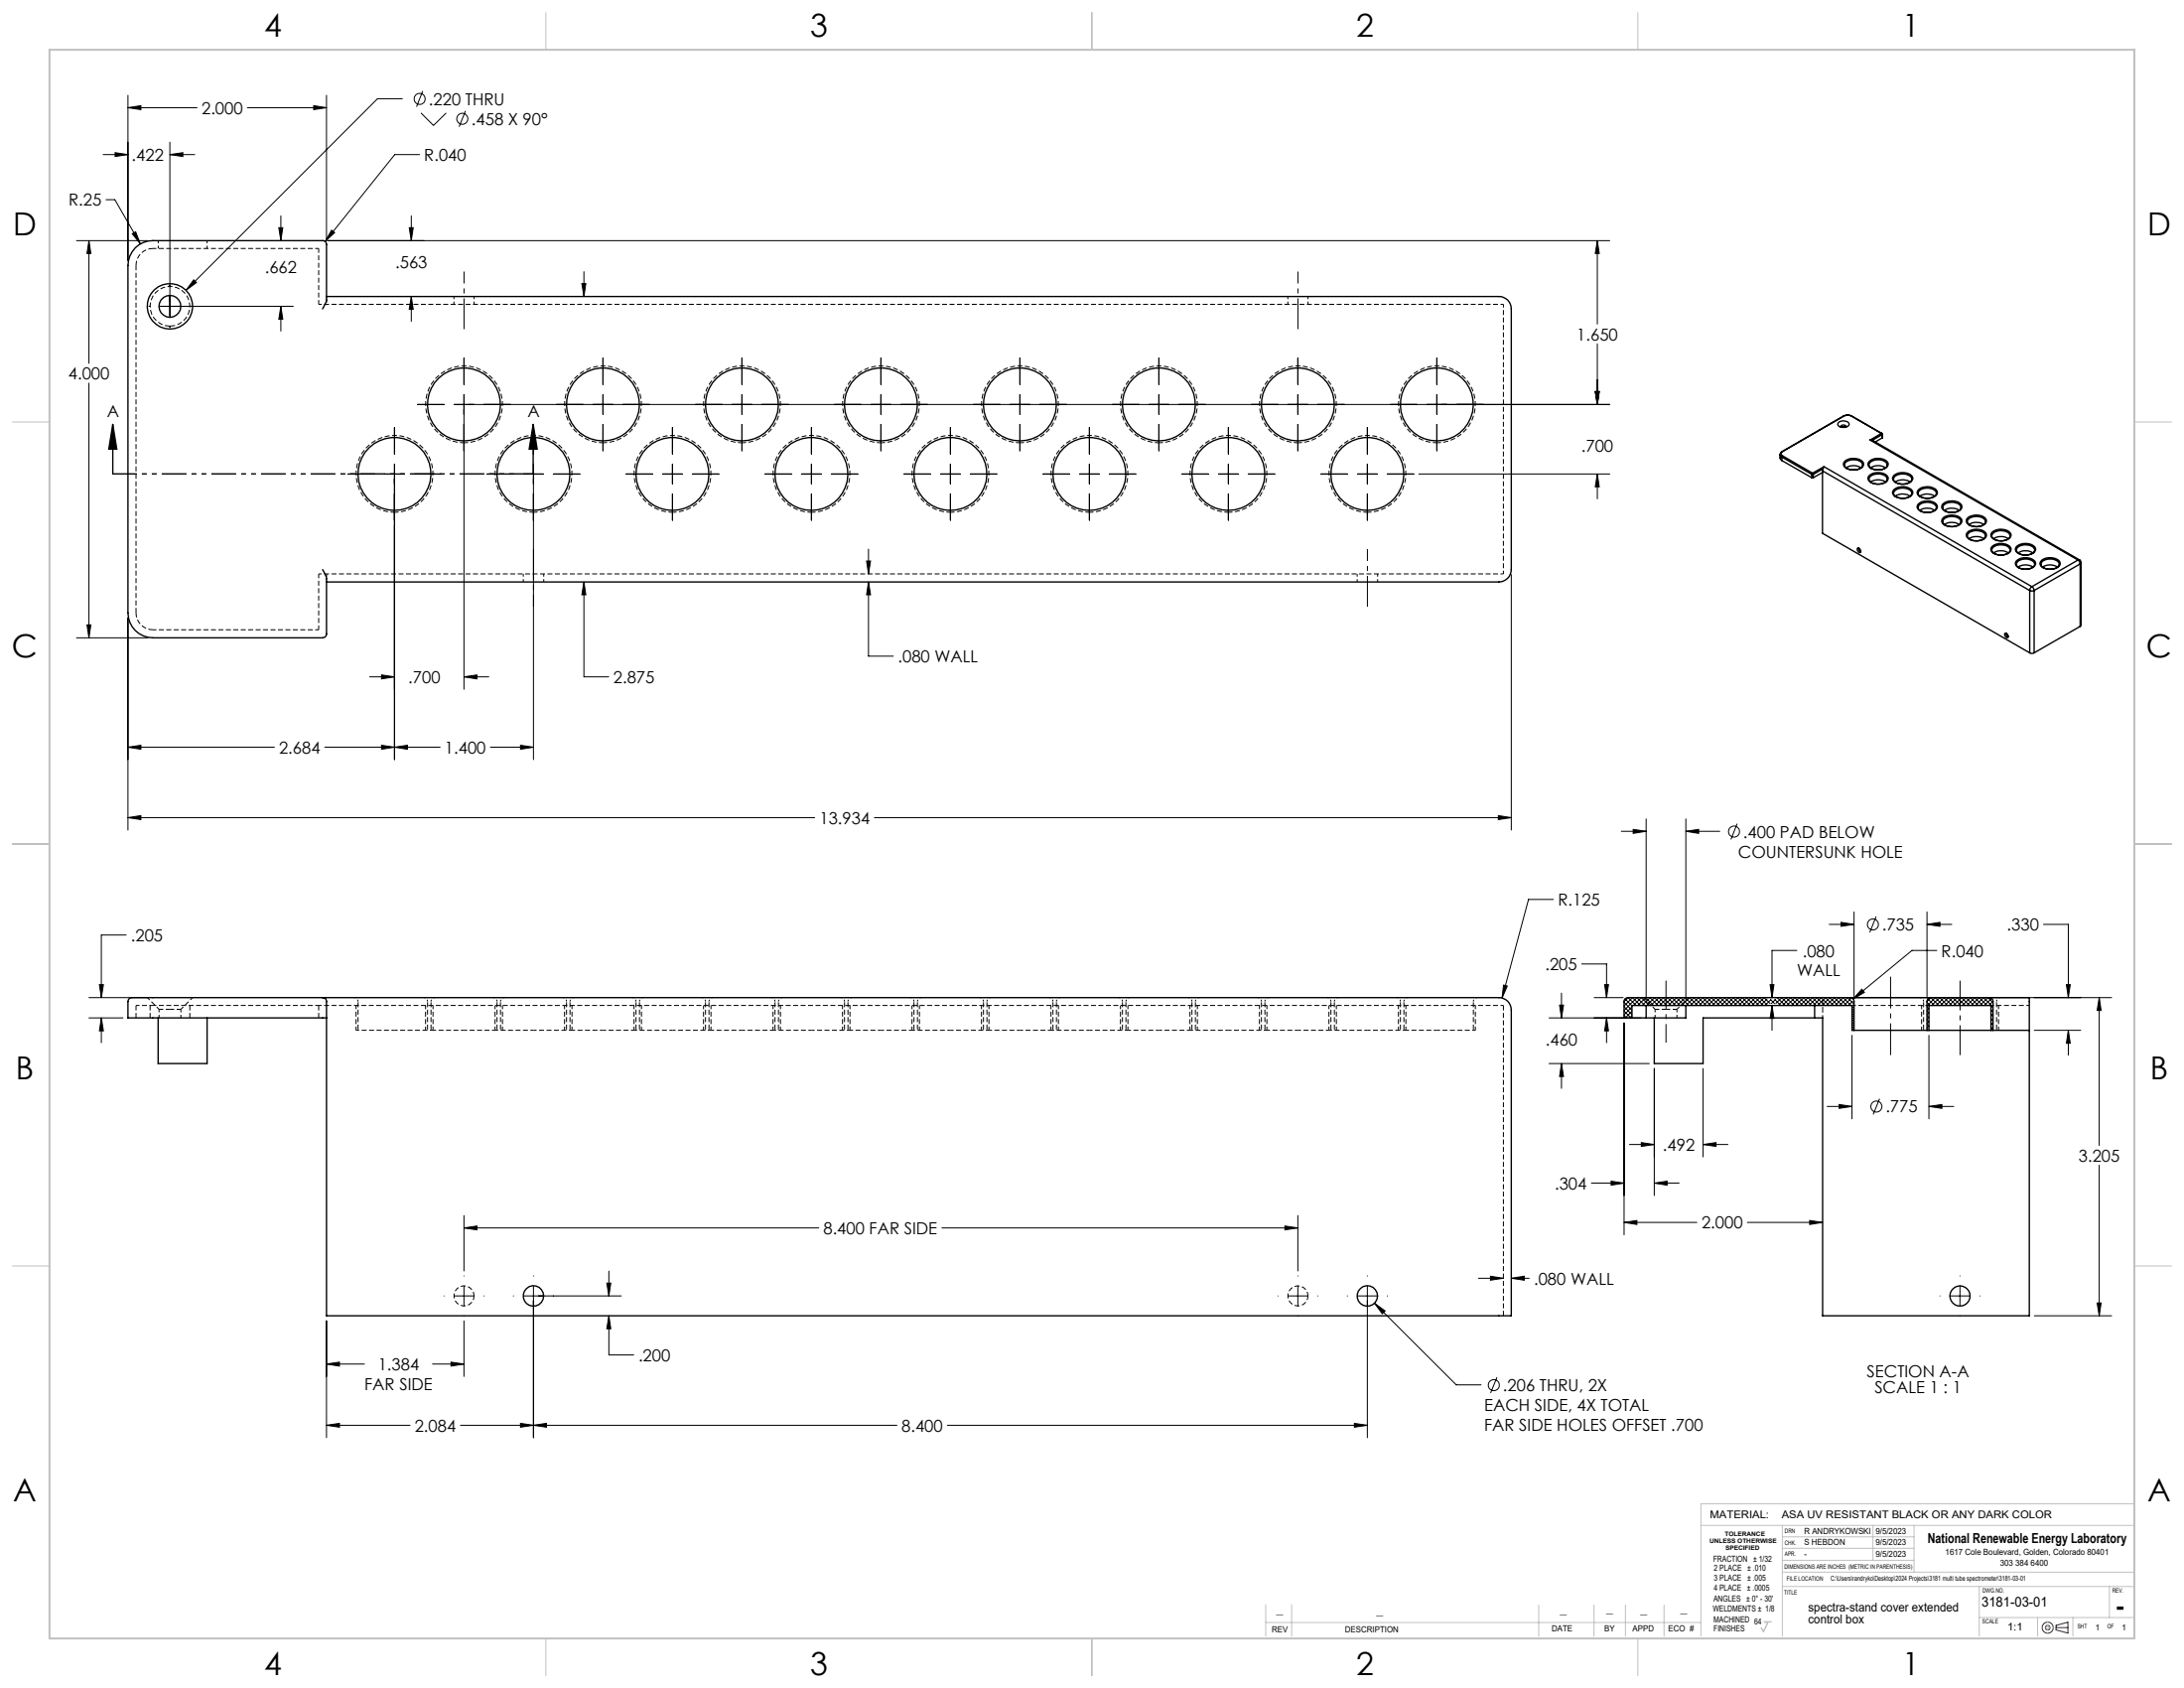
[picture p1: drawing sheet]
<svg xmlns="http://www.w3.org/2000/svg" width="559mm" height="432mm" viewBox="0 0 559 432" stroke-linecap="round" stroke-linejoin="round" font-family="sans-serif">
<g fill="none" stroke="#000" stroke-width=".35">
<path d="M82.5 79l1-2.3v-14.2a.96 .96 0 0 0-1-.9h-43.4a6.3 6.3 0 0 0-6.4 6.3v88.9a6.4 6.4 0 0 0 6.4 6.4h43.4a1.02 1.02 0 0 0 1-1.1v-14.1v-.5l-1-1.8M83.5 75.8h300a3.1 3.1 0 0 1 3.2 3.2v66.7a3.2 3.2 0 0 1-3.2 3.2h-300M28.9 108.5l1 6.4h-2.1zM28.9 108.5v12.7M136.4 108.5l1 6.4h-2zM136.4 108.5v12.7M455.4 116.3l.1 1 .4 .5M455.4 116.3l.5 .6M455.9 116.9l7.7 4.5M455.9 117.8l7.7 4.4M455.9 116.9v.9M456 115.5l-.6 .8"/>
<path d="M456 115.5h.1M456.1 115.5a.55 .55 0 0 0-.4 .6 .55 .55 0 0 0 .4 .5M456.1 116.6l-.2 .3M456.1 116.6l7.7 4.4M466.4 119.9l-.1 .5M466.4 119.9l-2.5 1.5M466.7 119.4l-.3 .5M466.7 119.4l53.2 30.7M466.7 119.4l-2.9 1.6M470.4 108.1a1.82 1.82 0 0 1 2.7 .4 1.71 1.71 0 0 1-2.8 .3zM471 109.3a.69 .69 0 0 1 .7-.6 .69 .69 0 0 1 .6 .6M471.2 109.3h1"/>
<path d="M471.7 106.4a2.4 2.4 0 0 1 2.1 0M471.7 106.4h.1M471.7 106.4l-15.7 9.1M471.8 106.4a2.17 2.17 0 0 1 1.9 0M471.8 106.4l-15.7 9.1M472 118a3.5 3.5 0 0 1 4.8 .4 1.81 1.81 0 0 1-2.1 1.8 2.78 2.78 0 0 1-3-1.2v-.5zM472.1 118.4a3.3 3.3 0 0 1 4.3 .1 .93 .93 0 0 1-.7 1.4 3 3 0 0 1-3.8-.8zM472.4 119.7a3.4 3.4 0 0 1 3.7 0M473.7 106.4h.1M473.7 106.4l7.7 4.5M473.8 106.4l7.7 4.5M478.3 118a3.5 3.5 0 0 1 4.8 .4 1.55 1.55 0 0 1-1.7 1.8 3 3 0 0 1-3.4-1.2v-.5z"/>
<path d="M478.5 112.6l53.2 30.7M478.6 118.2a3 3 0 0 1 4.2 .5 1.11 1.11 0 0 1-1.2 1.4 2.64 2.64 0 0 1-3.4-1.1zM478.6 119.7a3.4 3.4 0 0 1 3.8 0M478.8 119.5v.3M479 112.6l53.1 30.6M481.4 110.9l.1 .3M481.4 110.9h.1M481.4 110.9l-2.9 1.7M481.5 110.9l.1 .2M481.5 111.2l-2.5 1.4h-.5M481.5 112l-1.7 1.1M481.5 111.2v.8"/>
<path d="M481.6 111.1l-.1 .9M481.6 111.1l-.1 .1M463.6 121.4h.3M463.6 122.2h.3M463.6 121.4v.8M463.8 121l.1 .4M463.8 121l-.2 .4M463.9 121.4v.8M466.3 120.4l53 30.7M466.3 120.4v16l53 30.6M466.3 120.9l-2.4 1.3M478.3 121.6a3.7 3.7 0 0 1 4.6 .2 1.26 1.26 0 0 1-1.1 1.9 3.1 3.1 0 0 1-3.8-1.1v-.5z"/>
<path d="M478.6 121.8a3 3 0 0 1 4.2 .5 1.09 1.09 0 0 1-1.2 1.3 2.59 2.59 0 0 1-3.4-1zM478.6 123.3a3.4 3.4 0 0 1 3.8 0M478.8 123.2v.2M484.5 126.2a2.4 2.4 0 0 1 3.1-1.2 1.21 1.21 0 0 1 1.2 .4 1.21 1.21 0 0 1 .1 1.3 3.3 3.3 0 0 1-4.4-.2v-.3M484.5 122.6a2.47 2.47 0 0 1 3.1-1.3 1.41 1.41 0 0 1 1.5 1.5 3.1 3.1 0 0 1-4.6 0v-.2M484.5 121.6a3.7 3.7 0 0 1 4.7 .2 1.48 1.48 0 0 1-1.5 2 3 3 0 0 1-3.4-1.2v-.5zM484.5 125.3a3.5 3.5 0 0 1 4.8 .4 1.72 1.72 0 0 1-2 1.8 2.58 2.58 0 0 1-3.1-1.5zM484.9 126.9a3.4 3.4 0 0 1 3.8 0M484.9 123.3a3.4 3.4 0 0 1 3.8 0M490.9 125.3a3.4 3.4 0 0 1 4.7 .4 1.72 1.72 0 0 1-2 1.8 2.58 2.58 0 0 1-3.1-1.5zM490.9 128.9a3.4 3.4 0 0 1 4.7 .4 1.72 1.72 0 0 1-2 1.8 2.58 2.58 0 0 1-3.1-1.5zM491.1 129.1a3.1 3.1 0 0 1 4.3 .5 1.42 1.42 0 0 1-1.5 1.4 2.67 2.67 0 0 1-3.1-1.1z"/>
<path d="M491.1 125.5a3.1 3.1 0 0 1 4.3 .4 1.42 1.42 0 0 1-1.5 1.5 2.67 2.67 0 0 1-3.1-1.1zM491.2 130.6a3.4 3.4 0 0 1 3.8 0M491.2 126.9a3.4 3.4 0 0 1 3.8 0M497.1 128.9a3.5 3.5 0 0 1 4.8 .4 1.77 1.77 0 0 1-2 1.8 2.79 2.79 0 0 1-3.1-1.2zM497.1 132.5a3.5 3.5 0 0 1 4.8 .4 1.77 1.77 0 0 1-2 1.8 2.51 2.51 0 0 1-3.1-1.5zM497.4 132.8a3.1 3.1 0 0 1 4.3 .4 1.32 1.32 0 0 1-1.5 1.4 2.6 2.6 0 0 1-3.1-1zM497.4 129.1a3.1 3.1 0 0 1 4.3 .5 1.17 1.17 0 0 1-1.2 1.3 2.63 2.63 0 0 1-3.4-1zM497.5 134.2a3.5 3.5 0 0 1 3.8 0M497.5 130.6a3.5 3.5 0 0 1 3.8 0M503.4 132.5a3.5 3.5 0 0 1 4.8 .4 1.77 1.77 0 0 1-2.1 1.8 2.51 2.51 0 0 1-3-1.5zM503.4 136.2a3.5 3.5 0 0 1 4.8 .4 1.77 1.77 0 0 1-2.1 1.8 2.51 2.51 0 0 1-3-1.5zM503.5 136.6a3.1 3.1 0 0 1 4.5 .2 1.31 1.31 0 0 1-1.5 1.5 2.49 2.49 0 0 1-3.2-1.2z"/>
<path d="M503.5 132.9a3.1 3.1 0 0 1 4.5 .3 1.31 1.31 0 0 1-1.5 1.4 2.69 2.69 0 0 1-3.2-1zM503.8 137.8a3.6 3.6 0 0 1 3.8 0M503.8 134.2a3.4 3.4 0 0 1 3.8 0M509.7 136.2a3.5 3.5 0 0 1 4.8 .4 1.52 1.52 0 0 1-1.7 1.7 3 3 0 0 1-3.4-1.2v-.5zM509.7 139.8a3.5 3.5 0 0 1 4.8 .4 1.52 1.52 0 0 1-1.7 1.7 3 3 0 0 1-3.4-1.2v-.4zM509.8 136.6a3 3 0 0 1 4.4 .2 1.31 1.31 0 0 1-1.4 1.5 2.49 2.49 0 0 1-3.2-1.2zM510.1 137.8a3.6 3.6 0 0 1 3.8 0M516 139.8a3.5 3.5 0 0 1 4.8 .4 1.52 1.52 0 0 1-1.7 1.7 2.65 2.65 0 0 1-3.4-1.4zM475.3 140.2a.72 .72 0 0 1 .7 .4 .72 .72 0 0 1-.1 .8 .79 .79 0 0 1-.6-1.2zM475.5 140.2l.2 .5 .4 .4M510.1 141.4a3.6 3.6 0 0 1 3.8 0M514.3 140.7a2.37 2.37 0 0 1-3 1.2 1.42 1.42 0 0 1-1.6-1.5 2.97 2.97 0 0 1 4.5 .1l.1 .3"/>
<path d="M515.9 144.4a2.47 2.47 0 0 1 3.2-1.3 1.46 1.46 0 0 1 1.5 1.4 3.1 3.1 0 0 1-4.6 .1l-.1-.2M515.9 140.7a2.47 2.47 0 0 1 3.2-1.2 1.58 1.58 0 0 1 1.5 1.3M515.9 140.7a1.98 1.98 0 0 0 2.4 1.3 2.03 2.03 0 0 0 2.3-1.3M516 143.4a3.5 3.5 0 0 1 4.8 .4 1.55 1.55 0 0 1-1.7 1.8 3 3 0 0 1-3.4-1.2v-.5zM516.4 145.1a3.4 3.4 0 0 1 3.7 0M516.4 141.4a3.6 3.6 0 0 1 3.7 0M519.3 151.1l.6 .1 .6-.1M519.3 151.1v15.9M519.9 150.1l.3 .3 .3 .7M519.9 150.1l-.4 .4-.2 .6M520.5 151.1v15.9M522.3 143.4a3.6 3.6 0 0 1 4.6 .2 1.27 1.27 0 0 1-1.1 1.9 3.1 3.1 0 0 1-3.8-1.1v-.5z"/>
<path d="M522.6 143.6a3.1 3.1 0 0 1 4.2 .5 1.74 1.74 0 0 1-2.2 1.5 1.94 1.94 0 0 1-2.4-1.3zM522.6 145.1a3.4 3.4 0 0 1 3.8 0M531.7 143.3l.5 1M531.7 143.3l-11.8 6.8M532.1 143.2l.3 .7M532.1 143.2l-.4 .1M532.2 144.3l-11.7 6.8M532.2 144.3v15.9M532.4 143.9v16.1l-.2 .2M532.4 143.9l-.2 .4M513 162a.72 .72 0 0 1 .7 .4 .72 .72 0 0 1-.1 .7 .76 .76 0 0 1-.6-1.1zM513.3 162l.1 .5 .4 .4"/>
<path d="M519.3 167l.4 .1 .8-.1M532.2 160.2l-11.7 6.8M82.5 255.2a.96 .96 0 0 1 1 1v80.4h303.2v-78.2a3.1 3.1 0 0 0-3.2-3.2h-348.2a2.76 2.76 0 0 0-2.4 .4l-.2 .6v4.2h50.8M421.2 257.2v3.2M431.3 257.2v3.2h-10.1M464.3 257.2v3.2M473.4 255.2a1.02 1.02 0 0 1 1 1v7.4M473.4 255.2h20.7M473.4 255.2h-56.8a.97 .97 0 0 0-1.1 1v4.2h2M494.1 255.2a.97 .97 0 0 0-1.1 1v7.4M494.1 255.2h14.8M508.9 255.2h10.3v81.4h-52.9v-76.2h-30.5v11.7h-12.5v-11.7"/>
<path d="M508.9 255.2a1.02 1.02 0 0 1 1 1v7.4M40.5 260.4v11.7h12.5v-11.7M417.5 260.4h3.7M417.5 260.4v-3.2h56.4v6.4h.5M474.4 263.6h18.6M493 263.6h.5M493.5 263.6h15.9M493.5 263.6v-6.4h15.9v6.4M509.4 263.6h.5M509.9 263.6h9.3"/>
<circle cx="43.5" cy="78.4" r="5.8"/>
<circle cx="43.5" cy="78.4" r="2.8"/>
<circle cx="118.7" cy="103.5" r="9.3"/>
<circle cx="154.3" cy="103.5" r="9.3"/>
<circle cx="189.8" cy="103.5" r="9.3"/>
<circle cx="225.4" cy="103.5" r="9.3"/>
<circle cx="260.9" cy="103.5" r="9.3"/>
<circle cx="296.5" cy="103.5" r="9.3"/>
<circle cx="332.1" cy="103.5" r="9.3"/>
<circle cx="367.6" cy="103.5" r="9.3"/>
<circle cx="100.9" cy="121.2" r="9.3"/>
<circle cx="136.5" cy="121.2" r="9.3"/>
<circle cx="172" cy="121.2" r="9.3"/>
<circle cx="207.6" cy="121.2" r="9.3"/>
<circle cx="243.2" cy="121.2" r="9.3"/>
<circle cx="278.7" cy="121.2" r="9.3"/>
<circle cx="314.3" cy="121.2" r="9.3"/>
<circle cx="349.8" cy="121.2" r="9.3"/>
<circle cx="136.5" cy="331.5" r="2.62"/>
<circle cx="349.8" cy="331.5" r="2.62"/>
<circle cx="501.5" cy="331.5" r="2.57"/>
</g>
<g fill="none" stroke="#000" stroke-width=".25" stroke-dasharray="1.3 .6" stroke-dashoffset=".5" stroke-linecap="butt">
<path d="M81.5 77.8h303.2M384.7 146.8h-303.2M40.7 258.2v2.2M384.7 257.2h-303.2M423.5 258.2v2.2M466.3 256.2v2.1M509.4 257.2h9.8M46.3 260.4v-2.2M100.9 263.6h-9.8M110.8 263.6h-9.9M118.7 263.6h-7.9M126.7 263.6h-8"/>
<path d="M136.5 263.6h-9.8M146.3 263.6h-9.8M154.3 263.6h-8M162.2 263.6h-7.9M172.1 263.6h-9.9M181.9 263.6h-9.8M189.8 263.6h-7.9M197.8 263.6h-8M207.6 263.6h-9.8M217.5 263.6h-9.9M225.4 263.6h-7.9M233.3 263.6h-7.9"/>
<path d="M243.2 263.6h-9.9M253 263.6h-9.8M261 263.6h-8M268.9 263.6h-7.9M278.7 263.6h-9.8M288.6 263.6h-9.9M296.5 263.6h-7.9M304.5 263.6h-8M314.3 263.6h-9.8M324.1 263.6h-9.8M332.1 263.6h-8M340 263.6h-7.9"/>
<path d="M349.9 263.6h-9.9M359.7 263.6h-9.8M367.6 263.6h-7.9M377.5 263.6h-9.9M429.1 260.4v-2.2"/>
</g>
<path d="M34.8 67.9a4.3 4.3 0 0 1 4.3-4.3M39.1 161.1a4.3 4.3 0 0 1-4.3-4.3" fill="none" stroke="#000" stroke-width=".25" stroke-dasharray="1.3 .6" stroke-dashoffset=".1" stroke-linecap="butt"/>
<path d="M39.1 63.6h42.4M384.7 77.8v69M81.5 161.1h-42.4M37.7 255.2l3 3M39.1 257.2h-4.3M46.3 258.2l3-3M81.5 257.2h-42.4M420.5 255.2l3 3M429.1 258.2l3-3" fill="none" stroke="#000" stroke-width=".25" stroke-dasharray="1.3 .6" stroke-dashoffset=".4" stroke-linecap="butt"/>
<g fill="none" stroke="#000" stroke-width=".25" stroke-dasharray="1.3 .6" stroke-dashoffset=".2" stroke-linecap="butt">
<path d="M81.5 63.6v14.2M118.7 113.3a9.8 9.8 0 0 1-8.8-14.3 9.8 9.8 0 0 1 16.8-1.4 9.8 9.8 0 0 1-6.4 15.5l-1.6 .2M154.3 113.3a9.8 9.8 0 0 1-8.8-14.3 9.8 9.8 0 0 1 16.7-1.4 9.8 9.8 0 0 1-6.3 15.5l-1.6 .2M189.8 113.3a9.8 9.8 0 0 1-8.7-14.3 9.8 9.8 0 0 1 16.7-1.4 9.8 9.8 0 0 1-6.3 15.5l-1.7 .2M225.4 113.3a9.8 9.8 0 0 1-8.8-14.3 9.8 9.8 0 0 1 16.7-1.4 9.8 9.8 0 0 1-6.3 15.5l-1.6 .2M261 113.3a9.8 9.8 0 0 1-8.8-14.3 9.8 9.8 0 0 1 16.7-1.4 9.8 9.8 0 0 1-6.3 15.5l-1.6 .2M296.5 113.3a9.8 9.8 0 0 1-8.8-14.3 9.8 9.8 0 0 1 16.8-1.4 9.8 9.8 0 0 1-6.4 15.5l-1.6 .2M332.1 113.3a9.8 9.8 0 0 1-8.8-14.3 9.8 9.8 0 0 1 16.7-1.4 9.8 9.8 0 0 1-6.3 15.5l-1.6 .2M367.6 113.3a9.8 9.8 0 0 1-8.7-14.3 9.8 9.8 0 0 1 16.7-1.4 9.8 9.8 0 0 1-6.3 15.5l-1.7 .2M100.9 131.1a9.8 9.8 0 0 1-8.7-14.3 9.8 9.8 0 0 1 16.7-1.4 9.8 9.8 0 0 1-6.3 15.5l-1.7 .2M136.5 131.1a9.8 9.8 0 0 1-8.8-14.3 9.8 9.8 0 0 1 16.7-1.4 9.8 9.8 0 0 1-6.3 15.5l-1.6 .2M172.1 131.1a9.8 9.8 0 0 1-8.8-14.3 9.8 9.8 0 0 1 16.7-1.4 9.8 9.8 0 0 1-6.3 15.5l-1.6 .2"/>
<path d="M207.6 131.1a9.8 9.8 0 0 1-8.8-14.3 9.8 9.8 0 0 1 16.8-1.4 9.8 9.8 0 0 1-6.4 15.5l-1.6 .2M243.2 131.1a9.8 9.8 0 0 1-8.8-14.3 9.8 9.8 0 0 1 16.7-1.4 9.8 9.8 0 0 1-6.3 15.5l-1.6 .2M278.7 131.1a9.8 9.8 0 0 1-8.7-14.3 9.8 9.8 0 0 1 16.7-1.4 9.8 9.8 0 0 1-6.3 15.5l-1.7 .2M314.3 131.1a9.8 9.8 0 0 1-8.8-14.3 9.8 9.8 0 0 1 16.7-1.4 9.8 9.8 0 0 1-6.3 15.5l-1.6 .2M349.9 131.1a9.8 9.8 0 0 1-8.8-14.3 9.8 9.8 0 0 1 16.7-1.4 9.8 9.8 0 0 1-6.3 15.5l-1.6 .2M81.5 146.8v14.3M40.7 258.2h2.8M43.5 258.2h2.8M423.5 258.2h2.8M426.3 258.2h2.8M121.3 331.5a2.58 2.58 0 0 0-3.6-2.4 2.58 2.58 0 0 0-.7 4.3 2.58 2.58 0 0 0 4.2-1.1l.1-.8M334.7 331.5a2.58 2.58 0 0 0-3.6-2.4 2.58 2.58 0 0 0-.8 4.3 2.58 2.58 0 0 0 4.2-1.1l.2-.8"/>
</g>
<path d="M43.5 83.4a5.1 5.1 0 0 1-4.6-7.2 5.1 5.1 0 0 1 8.5-1 5.1 5.1 0 0 1-2.7 8.1l-1.2 .1M34.8 156.8v-88.9M34.8 257.2v3.2M38.4 257.2v3.2M81.5 257.2v3.2M48.6 260.4v-3.2M384.7 336.6v-79.4" fill="none" stroke="#000" stroke-width=".25" stroke-dasharray="1.3 .6" stroke-linecap="butt"/>
<g fill="none" stroke="#000" stroke-width=".25" stroke-dasharray="1.3 .6" stroke-dashoffset=".6" stroke-linecap="butt">
<path d="M40.5 63.6v-2.1M53 63.6v-2.1M83.6 76.7v1.1M116.1 75.8v2M121.3 77.8v-2M329.5 75.8v2M334.7 77.8v-2M83.6 146.8v1.2M133.9 146.8v2M139.1 148.8v-2M347.3 146.8v2M352.5 148.8v-2"/>
<path d="M466.3 260.4v-2.1"/>
</g>
<g fill="none" stroke="#000" stroke-width=".25" stroke-dasharray="1.3 .6" stroke-dashoffset=".3" stroke-linecap="butt">
<path d="M91.1 257.2v6.4M108.9 257.2v6.4M126.7 257.2v6.4M144.4 257.2v6.4M162.2 257.2v6.4M180 257.2v6.4M197.8 257.2v6.4M215.6 257.2v6.4M233.3 257.2v6.4M251.1 257.2v6.4M268.9 257.2v6.4M286.7 257.2v6.4"/>
<path d="M304.5 257.2v6.4M322.2 257.2v6.4M340 257.2v6.4M357.8 257.2v6.4M473.9 257.2h19.7M491.7 257.2v6.4M110.8 263.6v-6.4M128.6 263.6v-6.4M146.3 263.6v-6.4M164.1 263.6v-6.4M181.9 263.6v-6.4M199.7 263.6v-6.4"/>
<path d="M217.5 263.6v-6.4M235.2 263.6v-6.4M253 263.6v-6.4M270.8 263.6v-6.4M288.6 263.6v-6.4M306.4 263.6v-6.4M324.1 263.6v-6.4M341.9 263.6v-6.4M359.7 263.6v-6.4M377.5 263.6v-6.4M511.3 263.6v-6.4"/>
</g>
<g fill="none" stroke="#000" stroke-width=".25" stroke-dasharray="1.3 .6" stroke-dashoffset=".8" stroke-linecap="butt">
<path d="M90.6 255.2a1.02 1.02 0 0 1 1 1M108.4 255.2a1.02 1.02 0 0 1 1 1M110.3 256.2a1.02 1.02 0 0 1 1-1M126.2 255.2a1.02 1.02 0 0 1 1 1M128.1 256.2a1.02 1.02 0 0 1 1-1M143.9 255.2a1.02 1.02 0 0 1 1.1 1M145.8 256.2a1.02 1.02 0 0 1 1.1-1M161.7 255.2a1.02 1.02 0 0 1 1 1M163.6 256.2a1.02 1.02 0 0 1 1-1M179.5 255.2a1.02 1.02 0 0 1 1 1M181.4 256.2a1.02 1.02 0 0 1 1-1M197.3 255.2a1.02 1.02 0 0 1 1 1"/>
<path d="M199.2 256.2a1.02 1.02 0 0 1 1-1M215.1 255.2a1.02 1.02 0 0 1 1 1M217 256.2a1.02 1.02 0 0 1 1-1M232.8 255.2a1.02 1.02 0 0 1 1.1 1M234.7 256.2a1.02 1.02 0 0 1 1.1-1M250.6 255.2a1.02 1.02 0 0 1 1 1M252.5 256.2a1.02 1.02 0 0 1 1-1M268.4 255.2a1.02 1.02 0 0 1 1 1M270.3 256.2a1.02 1.02 0 0 1 1-1M286.2 255.2a1.02 1.02 0 0 1 1 1M288.1 256.2a1.02 1.02 0 0 1 1-1M304 255.2a1.02 1.02 0 0 1 1 1"/>
<path d="M305.9 256.2a1.02 1.02 0 0 1 1-1M321.7 255.2a1.02 1.02 0 0 1 1.1 1M323.6 256.2a1.02 1.02 0 0 1 1.1-1M339.5 255.2a1.02 1.02 0 0 1 1 1M341.4 256.2a1.02 1.02 0 0 1 1-1M357.3 255.2a1.02 1.02 0 0 1 1 1M359.2 256.2a1.02 1.02 0 0 1 1-1M377 256.2a1.02 1.02 0 0 1 1-1M466.3 256.2a1.02 1.02 0 0 0-1-1M491.2 255.2a1.02 1.02 0 0 1 1 1M510.8 256.2a1.02 1.02 0 0 1 1.1-1"/>
</g>
<g fill="none" stroke="#000" stroke-width=".25" stroke-dasharray="1.3 .6" stroke-dashoffset="-.2" stroke-linecap="butt">
<path d="M91.6 256.2v7.4M109.4 256.2v7.4M127.2 256.2v7.4M145 256.2v7.4M162.7 256.2v7.4M180.5 256.2v7.4M198.3 256.2v7.4M216.1 256.2v7.4M233.9 256.2v7.4M251.6 256.2v7.4M269.4 256.2v7.4M287.2 256.2v7.4"/>
<path d="M305 256.2v7.4M322.8 256.2v7.4M340.5 256.2v7.4M358.3 256.2v7.4M492.2 256.2v7.4M110.3 263.6v-7.4M128.1 263.6v-7.4M145.8 263.6v-7.4M163.6 263.6v-7.4M181.4 263.6v-7.4M199.2 263.6v-7.4M217 263.6v-7.4"/>
<path d="M234.7 263.6v-7.4M252.5 263.6v-7.4M270.3 263.6v-7.4M288.1 263.6v-7.4M305.9 263.6v-7.4M323.6 263.6v-7.4M341.4 263.6v-7.4M359.2 263.6v-7.4M377 263.6v-7.4M510.8 263.6v-7.4"/>
</g>
<g fill="none" stroke="#000" stroke-width=".25">
<path d="M26.4 39.5h6.3M29.5 39.1l3.2 .4-3.2 .5zM32.7 27.6l3.4-.6v1zM32.7 24.4v42.2M32.7 27.6h17.7M43.5 39.5l3.3-.4v.9zM43.5 36.4v44.5M43.5 39.5h6.3M63.3 27.6h20.2M80.3 27l3.2 .6-3.2 .4zM83.5 24.4v36.9M102.9 25.3h-6.3l-49 49"/>
<path d="M107.4 39.5h-6.4l-17.8 22.3M107.7 28.9l3.2 3.2 3.3-3.2M108.2 23.3l-1.6 4M119.1 28.4l-1.6 4M27.1 51.1h2.3l6.5 11.3M33.8 59.8l.9-.5 1.2 3.1zM71.3 58.2h1.1l-.5 3.4zM71.9 55.2v6.4M84.8 58.9l.8 .6-2.4 2.3zM104.7 58.2h1l-.5 3.4zM105.2 55.2v6.4M19.6 61.6h18.2"/>
<path d="M22.8 61.6l.4 3.2h-.9zM22.8 61.6v31.4M38.1 78.4h.3M40.9 78.4h34.1M49.6 71.6l.7 .7-2.7 2zM71.9 78.4l.5 3.3h-1.1zM71.9 78.4v6.3M83.8 61.6h328.1M105.2 75.8l.5 3.3h-1zM105.2 75.8v6.4M148.9 72.5h1l-.5 3.3zM149.4 69.5v6.3"/>
<path d="M408.7 61.6l.5 3.2h-1zM408.7 61.6v21.3M22.8 98v65.2M43.5 83.4v.3M118.7 91.6v6.8M154.3 91.6v6.8M189.8 91.6v6.8M225.4 91.6v6.8M260.9 91.6v6.8M296.5 91.6v6.8M332.1 91.6v6.8M367.6 91.6v6.8"/>
<path d="M408.7 87.9v15.6M100.9 109.4v6.8M100.9 118.7v75.6M106.8 103.5h6.8M116.2 103.5h295.7M118.7 100.9v75.4M136.5 109.4v6.8M136.5 118.7v75.6M154.3 100.9v5.1M154.3 108.5v6.8M172 109.4v6.8M172 118.7v5.1"/>
<path d="M189.8 100.9v5.1M189.8 108.5v6.8M207.6 109.4v6.8M207.6 118.7v5.1M225.4 100.9v5.1M225.4 108.5v6.8M243.2 109.4v6.8M243.2 118.7v5.1M260.9 100.9v5.1M260.9 108.5v6.8M278.7 109.4v6.8M278.7 118.7v5.1"/>
<path d="M296.5 100.9v5.1M296.5 108.5v6.8M314.3 109.4v6.8M314.3 118.7v5.1M332.1 100.9v5.1M332.1 108.5v6.8M349.8 109.4v6.8M349.8 118.7v5.1M367.6 100.9v5.1M367.6 108.5v6.8M408.2 100.2h1l-.5 3.3zM89 121.2h6.8"/>
<path d="M98.4 121.2h5.1M106 121.2h6.8M124.6 121.2h6.8M133.9 121.2h5.1M141.6 121.2h6.8M160.2 121.2h6.8M169.5 121.2h5.1M172 126.3v6.8M177.1 121.2h6.8M195.7 121.2h6.8M205.1 121.2h5M207.6 126.3v6.8"/>
<path d="M212.7 121.2h6.8M231.3 121.2h6.8M240.6 121.2h5.1M243.2 126.3v6.8M248.2 121.2h6.9M266.8 121.2h6.8M276.2 121.2h5.1M278.7 126.3v6.8M283.8 121.2h6.8M302.4 121.2h6.8M311.7 121.2h5.1M314.3 126.3v6.8"/>
<path d="M319.4 121.2h6.8M338 121.2h6.8M347.3 121.2h5.1M349.8 126.3v6.8M354.9 121.2h6.8M363 121.2h48.9M408.7 121.2l.5 3.3h-1zM408.7 121.2v6.4M22.3 159.8h.9l-.4 3.4zM32.7 158.1v54.2M149.4 148.9l.5 3.3h-1zM149.4 148.9v24.2h6.4"/>
<path d="M221.7 143.5h1l-.5 3.3zM222.2 148.9l.5 3.3h-1zM222.2 148.9v19h6.4M222.2 140.5v6.3M386.7 147v65.3M19.6 163.2h18.2M94.6 173.1h6.3M97.6 172.6l3.3 .5-3.3 .6zM118.7 173.1l3.3-.5v1.1zM118.7 173.1h6.4M32.7 191.1l3.4-.5v1.1zM32.7 191.1h37.5"/>
<path d="M83.1 191.1h29.5M97.6 190.6l3.3 .5-3.3 .6zM100.9 191.1l3.3-.5v1.1zM125.5 191.1h11M133.2 190.6l3.3 .5-3.3 .6zM32.7 209.2l3.4-.6v1.1zM32.7 209.2h175.8M223.7 209.2h163M383.4 208.6l3.3 .6-3.3 .5zM414.8 212.7h6.4M417.9 212.2l3.3 .5-3.3 .5zM421.2 209.5v46.4"/>
<path d="M431.3 212.7l3.3-.5v1zM431.3 209.5v46.4M431.3 212.7h8.7M444.5 210.7l-1.6 4M32.3 239.2h-6.4v16M397.4 230.1h-6.3l-6.8 25.2M468 236.5h6.4M471.1 235.9l3.3 .6-3.3 .5zM474.4 233.3v21.6M480 234.5l-1.6 4M493 236.5l3.4-.6v1.1zM493 236.5h6.4"/>
<path d="M493 233.3v21.6M522.9 236.5h6.3v18.7M22.8 255.2h15M25.4 251.9h1.1l-.6 3.3zM384.7 252l1 .2-1.4 3.1zM399 257.1h1.1l-.6 3.3zM399.5 254v6.4M404.7 246.6h6.4v8.6M407.9 255.2h7.4M410.6 251.9h1l-.5 3.3zM415.5 256.2l1.1-1 2 2M415.5 259.8l.7 .6"/>
<path d="M415.5 258.6l1.8 1.8M415.5 257.5l2 2M415.5 256.4l2 2M415.8 255.5l1.7 1.8M417.5 257.6l-2 2M417.5 258.7l-1.6 1.7M417.5 259.8l-.5 .6M417.9 257.2l2-2 2.1 2M419 257.2l2.1-2 2 2M419.7 257.2l-2-2-2.2 2.2M420.2 257.2l2-2 2 2M420.9 257.2l-2.1-2-3.3 3.3"/>
<path d="M421.3 257.2l2-2 2 2M422.4 257.2l2-2 2.1 2M423.5 257.2l2.1-2 2 2M424.6 257.2l2.1-2 2 2M425.8 257.2l2-2 2 2M426.9 257.2l2-2 2.1 2M428 257.2l2-2 2.1 2M429.2 257.2l2-2 2 2M430.2 257.2l2.1-2 2 2M431.4 257.2l2-2 2.1 2M432.5 257.2l2.1-2 2 2M433.6 257.2l2.1-2 2 2"/>
<path d="M434.8 257.2l2-2 2 2M435.9 257.2l2-2 2 2M437 257.2l2-2 2.1 2M438.1 257.2l2.1-2 2 2M439.2 257.2l2.1-2 2 2M440.4 257.2l2-2 2 2M441.5 257.2l2-2 2.1 2M442.6 257.2l2-2 2.1 2M443.7 257.2l2.1-2 2 2M444.9 257.2l2-2 2 2M446 257.2l2-2 2 2M447.1 257.2l2-2 2.1 2"/>
<path d="M452.1 257.1l-1.8-1.9-2.1 2M452.1 255.6l-1.6 1.6M452.9 251.9h1l-.5 3.3zM452.9 256.7l-1.5-1.5-2.1 2M453 255.7l1 1M453.1 255.7l-1.5 1.5M453.4 257.2l.5 3.3h-1zM453.4 257.2v6.4M454.1 255.7l1.5 1.5M454.2 255.7l-1 1M454.3 256.7l1.6-1.5 2 2M454.7 255.3l2.1 1.9"/>
<path d="M455 257.2l2-2 2 2M456.1 257.2l2-2 2.1 2M457.2 257.2l2-2 2.1 2M458.3 257.2l2.1-2 2 2M459.5 257.2l2-2 2 2M459.7 243.1h-6.3v12.1M460.6 257.2l2-2 2 2M461.7 257.2l2-2 2.1 2M462.8 257.2l2.1-2 2 2M463.9 257.2l2.1-2 2 2M465.1 257.2l2-2 2 2M466.2 257.2l2-2 2.1 2"/>
<path d="M467.3 257.2l2-2 2.1 2M468.4 257.2l2.1-2 2 2M469.5 257.2l2.1-2 2 2M473.5 255.6l-1.7 1.6M473.9 257.5l.5 .5-.5 .5M473.9 258.6l.5 .6-.5 .4M473.9 259.7l.5 .5-.5 .6M474 256.2l-1.1 1M474.4 256.9l-1.7-1.7-2 2M474.4 256.9l-.5 .5M474.6 255.2h65.7M476.4 253l.6 .9-2.9 1.7z"/>
<path d="M493 256.2l1-1 2.1 2M493 259.8l.5 .5M493 258.7l.5 .5M493 257.6l.5 .5M493 256.4l.8 .8M493.3 255.6l1.6 1.6M493.5 257.9l-.5 .5M493.5 259l-.5 .5M494.2 257.2l2.1-2 2 2M495.4 257.2l2-2 2 2M495.5 243.1h-6.3l-15.1 12.5M496.5 257.2l2-2 2.1 2"/>
<path d="M497.2 257.2l-2-2-2.2 2.1M497.6 257.2l2-2 2.1 2M498.7 257.2l2.1-2 2 2M499.9 257.2l2-2 2 2M501 257.2l2-2 2 2M502.1 257.2l2.1-2 2 2M503.2 257.2l2-2 2.1 2M504.4 257.2l2-2 2 2M505.5 257.2l2-2 2.4 2.4M509.4 259.4l.5 .5M509.4 258.2l.5 .5M509.6 255.4l-1.9 1.8"/>
<path d="M509.9 256.5l-1.3-1.3-2 2M509.9 256.1l-1.1 1.1M509.9 257.2l-.5 .6M509.9 258.4l-.5 .5M509.9 259.5l-.5 .5M528.7 251.9h1l-.5 3.3zM537.1 255.2l.5 3.3h-1zM537.1 255.2v37.8M22.8 260.4h8.7M25.9 260.4l.6 3.3h-1.1zM25.9 260.4v6.3M396.3 272.1h25.7"/>
<path d="M396.3 260.4h23.6M399.5 272.1l.6 3.3h-1.1zM399.5 272.1v6.3M411.1 260.4l.5 3.3h-1zM411.1 260.4v6.3M415.5 261.7v54.2M423.3 273.3v32.5M435.8 273.3v22.6M473.9 260.8l.5 .6-.5 .5M473.9 263.1l.4 .5M473.9 262l.5 .5M473.9 264.8v21.4"/>
<path d="M474.4 262.5l-.5 .5M493 263.2l.4 .4M493 262l.5 .6M493 260.9l.5 .5M493.5 264.8v21.4M493.5 260.2l-.5 .5M493.5 261.3l-.5 .5M493.5 262.4l-.5 .5M493.5 263.5v.1M509.4 262.7l.5 .5M509.4 261.6l.5 .5M509.4 260.5l.5 .5"/>
<path d="M509.9 260.6l-.5 .5M509.9 261.7l-.5 .6M509.9 262.9l-.5 .5M520.5 263.6h11.9M529.2 263.6l.5 3.3h-1zM529.2 263.6v6.3M416.9 292.8h6.4M419.9 292.3l3.4 .5-3.4 .5zM435.8 292.8l3.3-.5v1zM435.8 292.8h6.3M467.5 283h6.4M470.6 282.5l3.3 .5-3.3 .5z"/>
<path d="M480.9 281.1l-1.6 4M493.5 283l3.4-.5v1zM493.5 283h6.4M537.1 298.1v38.5M118.7 314.1l3.3-.5v1zM118.7 310.9v14.2M118.7 314.1h90.8M241 314.1h91.1M328.8 313.6l3.3 .5-3.3 .5zM332.1 310.9v14.2M407.2 302.6h8.3M412.2 302.2l3.3 .4-3.3 .6z"/>
<path d="M415.5 312.7l3.3-.5v1zM415.5 312.7h18.7M423.3 302.6l3.2-.4v1zM423.3 302.6h6.3M447.1 312.7h19.2M463 312.2l3.3 .5-3.3 .5zM83.5 337.9v29.9M113.6 331.5h.1M116.2 331.5h5M118.7 326.4h.1M118.7 329v5M118.7 336.6h.1"/>
<path d="M118.7 337.9v14.2M123.8 331.5h.1M131.3 331.5h.1M133.9 331.5h25.1M136.5 326.4h.1M136.5 329v38.8M155.3 328.2h1l-.5 3.3zM155.8 336.6l.5 3.3h-1zM155.8 336.6v10h6.3M155.8 325.2v6.3M327 331.5h.1M329.5 331.5h5.1"/>
<path d="M332.1 326.4h.1M332.1 329v5M332.1 336.6h.1M337.1 331.5h.1M344.7 331.5h.1M347.3 331.5h5.1M349.8 326.4h.1M349.8 329v38.8M351.7 333.4l2.7 2-.7 .7zM351.7 333.4l20.9 20.9h6.4M354.9 331.5h.1M378.3 327h6.3"/>
<path d="M381.4 326.5l3.2 .5-3.2 .5zM386.7 327l3.3-.5v1zM386.7 327h4.6M496.4 331.5h.1M498.9 331.5h5.1M501.5 326.4h.1M501.5 329v5M501.5 336.6h.1M506.6 331.5h.1M520.5 336.6h19.8M536.6 333.3h1l-.5 3.3zM83.5 348.9l3.4-.5v1.1z"/>
<path d="M83.5 348.9h9.7M110.7 348.9h8M115.4 348.4l3.3 .5-3.3 .6zM383 352.3l-1.6 4M83.5 364.6l3.4-.5v1zM83.5 364.6h21.4M117.8 364.6h111.7M133.2 364.1l3.3 .5-3.3 .5zM136.5 364.6l3.3-.5v1zM242.4 364.6h107.4M346.5 364.1l3.3 .5-3.3 .5z"/>
<circle cx="107.4" cy="25.3" r="1.41"/>
<circle cx="118.3" cy="30.4" r="1.41"/>
<circle cx="443.7" cy="212.7" r="1.4"/>
<circle cx="479.2" cy="236.5" r="1.41"/>
<circle cx="480.1" cy="283.1" r="1.42"/>
<circle cx="382.2" cy="354.3" r="1.41"/>
</g>
<g fill="none" stroke="#400040" stroke-width=".25">
<path d="M526.1 415.8l3-.8v2.8l-3-.9zM526.1 416.3h3"/>
<circle cx="523.9" cy="416.4" r="1.42"/>
<circle cx="523.9" cy="416.4" r=".59"/>
</g>
<g fill="none" stroke="#c0c0c0" stroke-width=".25">
<path d="M139.7 3.2v9.5M279.4 3.2v9.5M419.1 3.2v9.5M3.1 107.9h9.6M546.1 107.9h9.5M3.1 215.9h9.6M546.1 215.9h9.5M3.1 323.8h9.6M546.1 323.8h9.5M435.2 390.2h110.9M456 390.2v28.3M456 399.1h33.7"/>
<path d="M456 396.1h33.7M456 393.1h33.7M479.2 390.2v8.9M489.7 390.2v12M546.1 384.7h-110.9v33.8M139.7 419.1v9.6M279.4 419.1v9.6M323.8 415h111.4M323.8 410.5v8M330.5 410.5v8M393.7 410.6v8M407.8 410.6v8"/>
<path d="M415.9 410.6v8M419.1 419.1v9.6M425.8 410.6v8M450.6 416.4l.5 .9M451.4 415h.9l-1.1 2.4-.6-1.1M451.4 414.8h1.8M453.2 414.9h-.8l-1.2 2.4M456 405.8h90.1M456 402.2h90.1M506.4 413.8h39.7M506.4 405.8v12.7M521.3 413.8v4.7"/>
<path d="M522.3 416.3h.2M523.3 416.3h.3M523.9 414.7v.3M523.9 415.8v.2M523.9 416.7v.2M523.9 417.8v.2M524.3 416.3h.2M525.3 416.3h.3M530.4 413.8v4.7M539.7 405.8v8"/>
<circle cx="523.9" cy="416.4" r=".32"/>
</g>
<path d="M118.7 84.2v-14.7M332.1 84.2v-14.7M136.5 140.5v14.7M349.9 155.2v-14.7" fill="none" stroke="#000" stroke-width=".25" stroke-dasharray="15.2 1.3 1.3 1.3" stroke-dashoffset="7.4" stroke-linecap="butt"/>
<path d="M426.3 250.9v15.8" fill="none" stroke="#000" stroke-width=".25" stroke-dasharray="15.2 1.3 1.3 1.3" stroke-dashoffset="7.9" stroke-linecap="butt"/>
<path d="M501.5 269.9v-19" fill="none" stroke="#000" stroke-width=".25" stroke-dasharray="15.2 1.3 1.3 1.3" stroke-dashoffset="7.6" stroke-linecap="butt"/>
<path d="M483.7 269.9v-20.1" fill="none" stroke="#000" stroke-width=".25" stroke-dasharray="15.2 1.3 1.3 1.3" stroke-dashoffset="7.1" stroke-linecap="butt"/>
<path d="M28.9 121.2h107.5" fill="none" stroke="#000" stroke-width=".35" stroke-dasharray="6.3 1.3 1.3 1.3 1.3 1.3" stroke-dashoffset=".2" stroke-linecap="butt"/>
<path d="M12.7 12.7h533.4v406.4h-533.4z" fill="none" stroke="#c0c0c0" stroke-width=".5"/>
<g fill="#000">
<path d="M80.3 27l3.2 .6-3.2 .4zM32.7 27.6l3.4-.6v1zM43.5 39.5l3.3-.4v.9zM29.5 39.1l3.2 .4-3.2 .5zM71.3 58.2h1.1l-.5 3.4zM71.9 78.4l.5 3.3h-1.1zM104.7 58.2h1l-.5 3.4zM105.2 75.8l.5 3.3h-1zM22.8 61.6l.4 3.2h-.9zM22.3 159.8h.9l-.4 3.4zM148.9 72.5h1l-.5 3.3zM149.4 148.9l.5 3.3h-1zM408.7 61.6l.5 3.2h-1zM408.2 100.2h1l-.5 3.3zM408.7 121.2l.5 3.3h-1zM408.2 100.2h1l-.5 3.3zM84.8 58.9l-1.6 2.9 2.4-2.3zM49.6 71.6l-2 2.7 2.7-2zM33.8 59.8l2.1 2.6-1.2-3.1zM32.7 191.1l3.4-.5v1.1zM97.6 190.6l3.3 .5-3.3 .6zM118.7 173.1l3.3-.5v1.1zM97.6 172.6l3.3 .5-3.3 .6zM133.2 190.6l3.3 .5-3.3 .6zM100.9 191.1l3.3-.5v1.1zM221.7 143.5h1l-.5 3.3zM222.2 148.9l.5 3.3h-1zM32.7 209.2l3.4-.6v1.1zM383.4 208.6l3.3 .6-3.3 .5zM435.8 292.8l3.3-.5v1zM419.9 292.3l3.4 .5-3.4 .5zM399.5 272.1l.6 3.3h-1.1zM399 257.1h1.1l-.6 3.3zM410.6 251.9h1l-.5 3.3zM411.1 260.4l.5 3.3h-1zM417.9 212.2l3.3 .5-3.3 .5zM431.3 212.7l3.3-.5v1zM529.2 263.6l.5 3.3h-1zM528.7 251.9h1l-.5 3.3zM470.6 282.5l3.3 .5-3.3 .5zM493.5 283l3.4-.5v1zM471.1 235.9l3.3 .6-3.3 .5zM493 236.5l3.4-.6v1.1zM476.4 253l-2.3 2.6 2.9-1.7zM415.5 312.7l3.3-.5v1zM463 312.2l3.3 .5-3.3 .5zM537.1 255.2l.5 3.3h-1zM536.6 333.3h1l-.5 3.3zM423.3 302.6l3.2-.4v1zM412.2 302.2l3.3 .4-3.3 .6zM452.9 251.9h1l-.5 3.3zM453.4 257.2l.5 3.3h-1zM384.7 252l-.4 3.3 1.4-3.1zM155.3 328.2h1l-.5 3.3zM155.8 336.6l.5 3.3h-1zM83.5 348.9l3.4-.5v1.1zM115.4 348.4l3.3 .5-3.3 .6zM133.2 364.1l3.3 .5-3.3 .5zM83.5 364.6l3.4-.5v1zM136.5 364.6l3.3-.5v1zM346.5 364.1l3.3 .5-3.3 .5zM118.7 314.1l3.3-.5v1zM328.8 313.6l3.3 .5-3.3 .5zM351.7 333.4l2 2.7 .7-.7zM381.4 326.5l3.2 .5-3.2 .5zM386.7 327l3.3-.5v1zM25.9 260.4l.6 3.3h-1.1zM25.4 251.9h1.1l-.6 3.3z"/>
<path d="M28.9 108.5l1 6.4h-2.1zM136.4 108.5l1 6.4h-2z"/>
</g>
<g font-size="8.1">
<text x="67.6" y="9.3">4</text>
<text x="207.3" y="9.3">3</text>
<text x="347" y="9.3">2</text>
<text x="486.7" y="9.3">1</text>
<text x="3.3" y="60.1">D</text>
<text x="549.4" y="60.1">D</text>
<text x="3" y="168">C</text>
<text x="549.1" y="168">C</text>
<text x="4" y="276">B</text>
<text x="550.1" y="276">B</text>
<text x="3.3" y="383.9">A</text>
<text x="549.4" y="383.9">A</text>
<text x="67.6" y="428.4">4</text>
<text x="207.3" y="428.4">3</text>
<text x="347" y="428.4">2</text>
<text x="486.7" y="428.4">1</text>
</g>
<text font-size="6.5" x="541.3" y="413">-</text>
<g font-size="4.2">
<text x="51.6" y="29.1">2.000</text>
<text x="109.7" y="26.8">.220 THRU</text>
<text x="120.6" y="31.9">.458 X 90°</text>
<text x="33.7" y="41.1">.422</text>
<text x="108.5" y="41.1">R.040</text>
<text x="17.5" y="52.7">R.25</text>
<text x="67.8" y="69.8">.662</text>
<text x="101.1" y="68.6">.563</text>
<text x="403.4" y="87">1.650</text>
<text x="17.5" y="97.1">4.000</text>
<text x="27.4" y="106.8">A</text>
<text x="135" y="106.8">A</text>
<text x="404.6" y="115.6">.700</text>
<text x="229.8" y="169.4">.080 WALL</text>
<text x="104.5" y="174.7">.700</text>
<text x="156.9" y="174.7">2.875</text>
<text x="71.4" y="192.7">2.684</text>
<text x="113.8" y="192.7">1.400</text>
<text x="209.7" y="210.7">13.934</text>
<text x="446" y="214.3">.400 PAD BELOW</text>
<text x="444.7" y="219.4">COUNTERSUNK HOLE</text>
<text x="398.6" y="231.7">R.125</text>
<text x="481.5" y="238">.735</text>
<text x="513.5" y="238">.330</text>
<text x="33.5" y="240.8">.205</text>
<text x="461.2" y="244.7">.080</text>
<text x="496.7" y="244.7">R.040</text>
<text x="395.3" y="248.2">.205</text>
<text x="459.8" y="249.8">WALL</text>
<text x="395.4" y="267.6">.460</text>
<text x="482.4" y="284.6">.775</text>
<text x="425.4" y="294.4">.492</text>
<text x="531.8" y="297.1">3.205</text>
<text x="397.8" y="304.2">.304</text>
<text x="210.7" y="315.7">8.400 FAR SIDE</text>
<text x="435.4" y="314.3">2.000</text>
<text x="392.5" y="328.6">.080 WALL</text>
<text x="96.7" y="350.5">1.384</text>
<text x="163.3" y="348.2">.200</text>
<text x="477.7" y="352.2">SECTION A-A</text>
<text x="93.3" y="355.6">FAR SIDE</text>
<text x="384.6" y="355.9">.206 THRU, 2X</text>
<text x="479.6" y="356.4">SCALE 1 : 1</text>
<text x="379.8" y="361">EACH SIDE, 4X TOTAL</text>
<text x="379.8" y="366">FAR SIDE HOLES OFFSET .700</text>
<text x="106.1" y="366.2">2.084</text>
<text x="230.7" y="366.2">8.400</text>
</g>
<g font-size="3.5">
<text x="493.2" y="394.7">National Renewable Energy Laboratory</text>
<text x="507" y="411">3181-03-01</text>
</g>
<g font-size="3.2">
<text x="462.7" y="412.2">spectra-stand cover extended</text>
<text x="462.7" y="415.3">control box</text>
</g>
<g font-size="2.7">
<text x="437.5" y="388.3">MATERIAL:</text>
<text x="455.8" y="388.3">ASA UV RESISTANT BLACK OR ANY DARK COLOR</text>
<text x="513.6" y="417.1">1:1</text>
</g>
<g font-size="2.6">
<text x="326.2" y="413.9">-</text>
<text x="410.6" y="413.8">-</text>
<text x="429.6" y="413.9">-</text>
<text x="351.7" y="414.3">-</text>
<text x="398.7" y="414">-</text>
<text x="419.3" y="414">-</text>
</g>
<g font-size="2.2">
<text x="461.6" y="395.3">S HEBDON</text>
<text x="461.6" y="392.4">R ANDRYKOWSKI</text>
<text x="479.9" y="392.4">9/5/2023</text>
<text x="479.9" y="395.3">9/5/2023</text>
<text x="438.4" y="399.5">FRACTION ± 1/32</text>
<text x="438.6" y="401.9">2 PLACE ± .010</text>
<text x="461.6" y="398.4">-</text>
<text x="479.9" y="398.4">9/5/2023</text>
<text x="497.7" y="397.8">1617 Cole Boulevard, Golden, Colorado 80401</text>
<text x="511.7" y="400.6">303 384 6400</text>
<text x="438.5" y="406.9">4 PLACE ± .0005</text>
<text x="438.6" y="404.4">3 PLACE ± .005</text>
<text x="438.3" y="412.2">WELDMENTS ± 1/8</text>
<text x="438.4" y="409.7">ANGLES ± 0° - 30'</text>
<text x="325.4" y="417.5">REV</text>
<text x="344.1" y="417.5">DESCRIPTION</text>
<text x="397" y="417.4">DATE</text>
<text x="410.5" y="417.4">BY</text>
<text x="417.7" y="417.4">APPD</text>
<text x="426.8" y="417.4">ECO #</text>
<text x="438.5" y="414.9">MACHINED 64</text>
<text x="438.5" y="417.4">FINISHES</text>
<text x="536.2" y="417.1">1</text>
<text x="542.9" y="417.1">1</text>
</g>
<text font-size="1.8" x="468.4" y="404.4">C:\Users\randryko\Desktop\2024 Projects\3181 multi tube spectrometer\3181-03-01</text>
<g font-size="1.6">
<text x="437.4" y="394.8">UNLESS OTHERWISE</text>
<text x="441.3" y="392.9">TOLERANCE</text>
<text x="456.6" y="395.3">CHK.</text>
<text x="456.7" y="392.2">DRN</text>
<text x="441.5" y="396.6">SPECIFIED</text>
<text x="456.6" y="401.2">DIMENSIONS ARE INCHES (METRIC IN PARENTHESIS)</text>
<text x="456.6" y="397.9">APR.</text>
<text x="456.5" y="407.8">TITLE</text>
<text x="457.2" y="404.3">FILE LOCATION</text>
<text x="507.3" y="407.5">DWG.NO.</text>
<text x="540.4" y="407.5">REV.</text>
<text x="507.2" y="415.3">SCALE</text>
<text x="531.5" y="416.7">SHT</text>
<text x="539.2" y="416.7">OF</text>
</g>
</svg>
